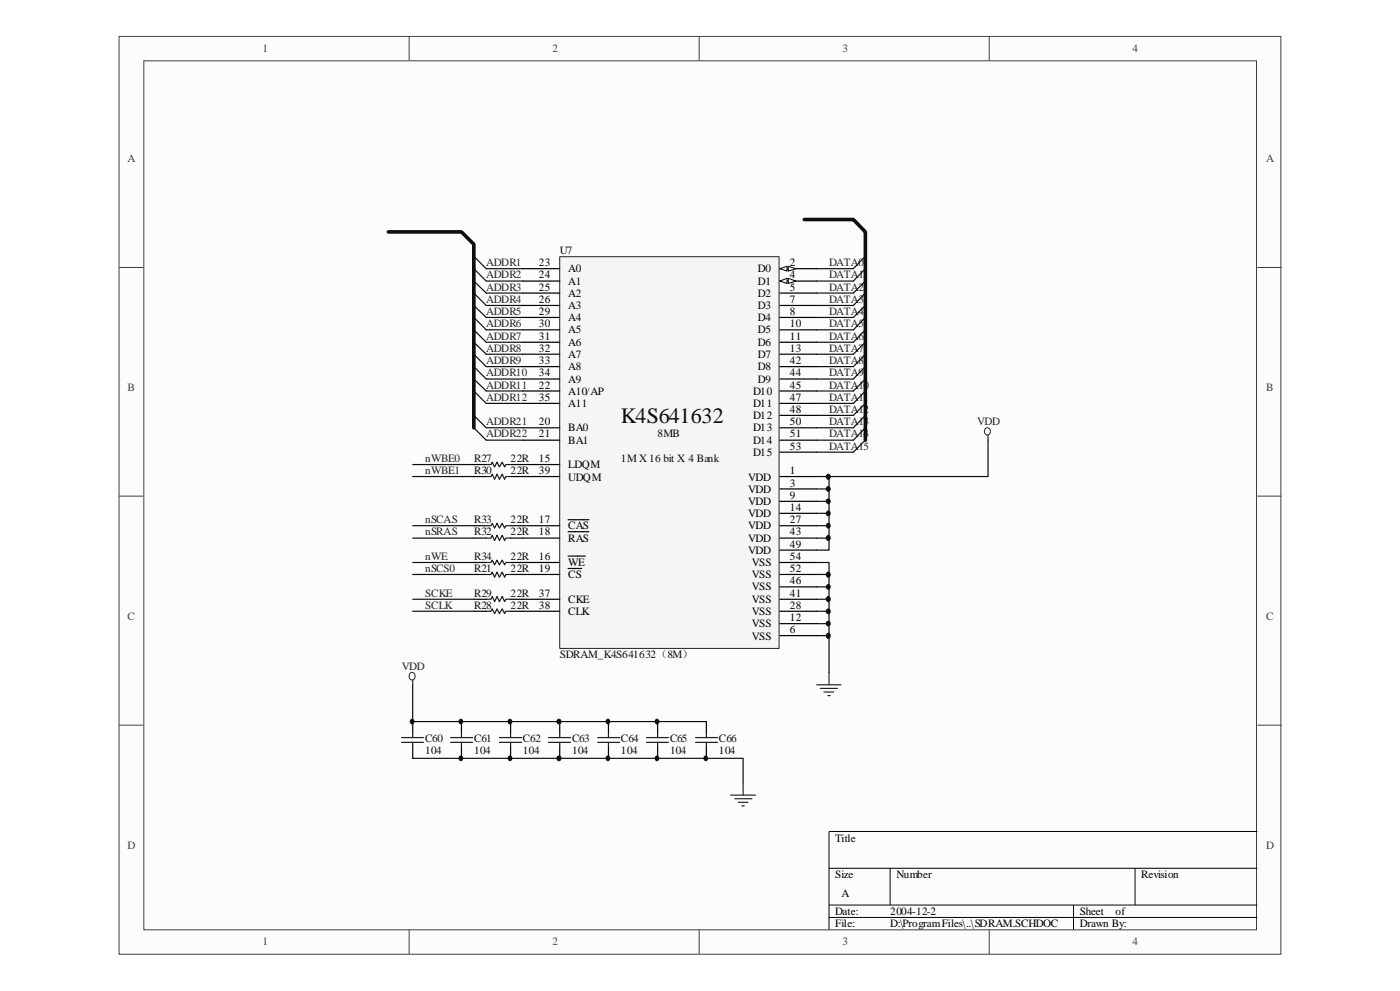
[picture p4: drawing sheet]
<svg xmlns="http://www.w3.org/2000/svg" width="297mm" height="210mm" viewBox="0 0 297 210" stroke-linecap="round" stroke-linejoin="round" font-family="sans-serif">
<path d="M25.3 7.8h246.1v194.3h-246.1z" fill="#fcfcfc"/>
<path d="M25.2 7.7h246.2v194.4h-246.2z" fill="none" stroke="#404040" stroke-width=".21"/>
<path d="M30.6 13h235.7v183.9h-235.7z" fill="#fcfcfc"/>
<g fill="none" stroke="#404040" stroke-width=".21">
<path d="M30.5 12.9h235.8v184h-235.8zM86.7 7.6v5.2M148.2 7.6v5.2M209.6 7.6v5.2M25.2 56.7h5.2M266.4 56.7h5.2M25.2 105.1h5.2M266.4 105.1h5.2M25.2 153.6h5.2M266.4 153.6h5.2M86.7 196.9v5.2M148.2 196.9v5.2"/>
<path d="M209.6 196.9v5.2"/>
</g>
<path d="M266.4 176.1h-90.7v20.8M175.7 183.9h90.7M175.7 191.7h90.7M175.7 194.3h90.7M188.6 183.9v7.8M227.5 191.7v5.2M240.5 183.9v7.8" fill="none" stroke="#000" stroke-width=".21"/>
<g fill="none" stroke="#000" stroke-width=".25">
<path d="M100.4 98.4h2.6M108.2 98.4h2.6M100.4 100.9h2.6M100.4 111.4h2.6M100.4 114h2.6M100.4 119.1h2.6M108.2 100.9h2.6M108.2 111.4h2.6M108.2 114h2.6M108.2 119.1h2.6M100.4 126.9h2.6M100.4 129.5h2.6"/>
<path d="M100.4 121.7h2.6M108.2 126.9h2.6M108.2 129.5h2.6M108.2 121.7h2.6M87.5 152.8v2.6M87.5 158v2.6M97.8 152.8v2.6M97.8 158v2.6M108.2 152.8v2.6M108.2 158v2.6M118.6 152.8v2.6M118.6 158v2.6"/>
<path d="M128.9 152.8v2.6M128.9 158v2.6"/>
</g>
<g fill="none" stroke="#1c1c1c" stroke-width=".25">
<path d="M103 98.4h1.1l.2-.5 .5 1 .5-1 .5 1 .6-1 .5 1 .3-.5h1M103 100.9h1.1l.2-.5 .5 1.1 .5-1.1 .5 1.1 .6-1.1 .5 1.1 .3-.6h1M103 111.4h1.1l.2-.6 .5 1.1 .5-1.1 .5 1.1 .6-1.1 .5 1.1 .3-.5h1M103 114h1.1l.2-.6 .5 1.1 .5-1.1 .5 1.1 .6-1.1 .5 1.1 .3-.5h1M103 119.1h1.1l.2-.5 .5 1 .5-1 .5 1 .6-1 .5 1 .3-.5h1M103 126.9h1.1l.2-.6 .5 1.1 .5-1.1 .5 1.1 .6-1.1 .5 1.1 .3-.5h1M103 129.5h1.1l.2-.5 .5 1 .5-1 .5 1 .6-1 .5 1 .3-.5h1M103 121.7h1.1l.2-.5 .5 1.1 .5-1.1 .5 1.1 .6-1.1 .5 1.1 .3-.6h1M85.1 156.2h4.6M85.1 157.2h4.6M87.5 155.4v.8M87.5 157.2v.8"/>
<path d="M95.5 156.2h4.7M95.5 157.2h4.7M97.8 155.4v.8M97.8 157.2v.8M105.8 156.2h4.8M105.8 157.2h4.8M108.2 155.4v.8M108.2 157.2v.8M116.2 156.2h4.7M116.2 157.2h4.7M118.6 155.4v.8M118.6 157.2v.8"/>
<path d="M126.7 156.2h4.6M126.7 157.2h4.6M128.9 155.4v.8M128.9 157.2v.8"/>
</g>
<g fill="none" stroke="#0e0e0e" stroke-width=".25">
<path d="M100.4 54.3l2.6 2.6h7.8M100.4 56.9l2.6 2.6h7.8M100.4 59.5l2.6 2.6h7.8M183.4 54.3l-2.6 2.6h-7.7M183.4 56.9l-2.6 2.6h-7.7M183.4 59.5l-2.6 2.6h-7.7M100.4 62.1l2.6 2.6h7.8M100.4 64.7l2.6 2.5h7.8M100.4 67.2l2.6 2.7h7.8M100.4 69.9l2.6 2.6h7.8M100.4 72.5l2.6 2.5h7.8M100.4 75l2.6 2.7h7.8"/>
<path d="M100.4 77.7l2.6 2.6h7.8M183.4 62.1l-2.6 2.6h-7.7M183.4 64.7l-2.6 2.5h-7.7M183.4 67.2l-2.6 2.7h-7.7M183.4 69.9l-2.6 2.6h-7.7M183.4 72.5l-2.6 2.5h-7.7M183.4 75l-2.6 2.7h-7.7M183.4 77.7l-2.6 2.6h-7.7M87.5 98.4h12.9M100.4 80.3l2.6 2.5h7.8M100.4 82.8l2.6 2.6h7.8M100.4 88l2.6 2.6h7.8"/>
<path d="M100.4 90.6l2.6 2.6h7.8M183.4 80.3l-2.6 2.5h-7.7M183.4 82.8l-2.6 2.6h-7.7M183.4 88l-2.6 2.6h-7.7M183.4 90.6l-2.6 2.6h-7.7M183.4 85.4l-2.6 2.6h-7.7M183.4 93.2l-2.6 2.6h-7.7M209.4 93.2v7.7h-36.3M87.5 100.9h12.9M87.5 111.4h12.9M87.5 114h12.9M87.5 119.1h12.9"/>
<path d="M173.1 119.1h2.6v23.3M173.1 111.4h2.6M173.1 114h2.6M173.1 103.6h2.6M173.1 108.7h2.6M173.1 106.2h2.6M175.7 100.9v15.6h-2.6M87.5 121.7h12.9M87.5 126.9h12.9M87.5 129.5h12.9M173.1 121.7h2.6M173.1 126.9h2.6"/>
<path d="M173.1 129.5h2.6M173.1 134.6h2.6M173.1 132.1h2.6M173.1 124.3h2.6M87.5 145v7.8h62.2M87.5 160.6h70v5.2"/>
</g>
<path d="M208.8 90.8a.68 .68 0 0 1 .9 .1 .68 .68 0 0 1 0 .9 .68 .68 0 0 1-.9 .1 .94 .94 0 0 1 0-1.1zM86.9 142.7a.74 .74 0 0 1 1 .1 .74 .74 0 0 1-.1 1 .69 .69 0 0 1-.9 .1 .69 .69 0 0 1-.2-1z" fill="none" stroke="#262626" stroke-width=".21"/>
<path d="M209.4 92.1v1.1M87.5 144v1M173.1 145h5.1M173.8 145.8h3.7M174.6 146.6h2.1M175.4 147.3h.5M175.7 142.4v2.6M154.9 168.4h5.2M155.7 169.2h3.6M156.5 169.9h2M157.2 170.7h.5M157.5 165.8v2.6" fill="none" stroke="#262626" stroke-width=".25"/>
<path d="M82.3 49.1h15.5l2.6 2.6v38.9M170.4 46.5h10.4l2.6 2.6v44.1" fill="none" stroke="#0e0e0e" stroke-width=".76"/>
<path d="M118.7 54.5h46.4v82.8h-46.4z" fill="#f5f5f5"/>
<path d="M118.6 54.4h46.5v82.9h-46.5z" fill="none" stroke="#262626" stroke-width=".21"/>
<g fill="none" stroke="#000" stroke-width=".25">
<path d="M110.8 56.9h7.8M110.8 59.5h7.8M165.3 59.5h7.8M110.8 62.1h7.8M110.8 64.7h7.8M110.8 67.2h7.8M110.8 69.9h7.8M110.8 72.5h7.8M110.8 75h7.8M110.8 77.7h7.8M165.3 62.1h7.8M165.3 64.7h7.8"/>
<path d="M165.3 67.2h7.8M165.3 69.9h7.8M165.3 72.5h7.8M165.3 75h7.8M165.3 77.7h7.8M110.8 98.4h7.8M110.8 90.6h7.8M110.8 93.2h7.8M110.8 82.8h7.8M110.8 80.3h7.8M110.8 85.4h7.8M165.3 90.6h7.8"/>
<path d="M165.3 93.2h7.8M165.3 82.8h7.8M165.3 80.3h7.8M165.3 85.4h7.8M165.3 88h7.8M165.3 95.8h7.8M110.8 119.1h7.8M110.8 111.4h7.8M110.8 114h7.8M110.8 100.9h7.8M120.4 117.8h3.6M120.4 110.1h4.4"/>
<path d="M120.4 112.6h4.4M165.3 119.1h7.8M165.3 111.4h7.8M165.3 114h7.8M165.3 116.5h7.8M165.3 108.7h7.8M165.3 106.2h7.8M110.8 121.7h7.8M110.8 129.5h7.8M110.8 126.9h7.8M120.4 120.4h2.9M165.3 121.7h7.8"/>
<path d="M165.3 129.5h7.8M165.3 126.9h7.8M165.3 124.3h7.8M165.3 132.1h7.8M165.3 134.6h7.8"/>
</g>
<g fill="#fcfcfc" stroke="#000" stroke-width=".21">
<path d="M165.3 59.5l1.5-.6v1.1z" fill-rule="evenodd"/>
<path d="M167 58.9l1.7 .6-1.7 .5z" fill-rule="evenodd"/>
</g>
<path d="M165.3 56.9h7.8M165.3 103.6h7.8" fill="none" stroke="#000" stroke-width=".25"/>
<g fill="#fcfcfc" stroke="#000" stroke-width=".21">
<path d="M165.3 56.9l1.5-.5v1z" fill-rule="evenodd"/>
<path d="M167 56.4l1.7 .5-1.7 .5z" fill-rule="evenodd"/>
</g>
<path d="M165.3 100.9h7.8M139.4 152.8v2.6M139.4 158v2.6M149.7 152.8v2.6M149.7 158v2.6" fill="none" stroke="#000" stroke-width=".25"/>
<path d="M137 157.2h4.6M137 156.2h4.6M139.4 155.4v.8M139.4 157.2v.8M147.4 157.2h4.7M147.4 156.2h4.7M149.7 155.4v.8M149.7 157.2v.8" fill="none" stroke="#1c1c1c" stroke-width=".25"/>
<g fill="#0e0e0e" stroke="#0e0e0e" stroke-width=".21">
<path d="M87.1 152.4h.4a.55 .55 0 0 1 .2 .5 .55 .55 0 0 1-.4 .4 .58 .58 0 0 1-.2-.9z" fill-rule="evenodd"/>
<path d="M97.5 160.2l.2-.1a.48 .48 0 0 1 .3 .6 .48 .48 0 0 1-.5 .4 .59 .59 0 0 1 0-.9z" fill-rule="evenodd"/>
<path d="M97.5 152.4l.2-.1a.48 .48 0 0 1 .3 .6 .48 .48 0 0 1-.5 .4 .59 .59 0 0 1 0-.9z" fill-rule="evenodd"/>
<path d="M107.9 160.2h.4a.55 .55 0 0 1 .1 .5 .55 .55 0 0 1-.4 .4 .58 .58 0 0 1-.1-.9z" fill-rule="evenodd"/>
<path d="M107.9 152.4h.4a.55 .55 0 0 1 .1 .5 .55 .55 0 0 1-.4 .4 .58 .58 0 0 1-.1-.9z" fill-rule="evenodd"/>
<path d="M128.6 160.2l.3-.1a.48 .48 0 0 1 .3 .6 .48 .48 0 0 1-.6 .4 .59 .59 0 0 1 0-.9z" fill-rule="evenodd"/>
<path d="M128.6 152.4l.3-.1a.48 .48 0 0 1 .3 .6 .48 .48 0 0 1-.6 .4 .59 .59 0 0 1 0-.9z" fill-rule="evenodd"/>
<path d="M139 160.2h.4a.55 .55 0 0 1 .2 .5 .55 .55 0 0 1-.4 .4 .58 .58 0 0 1-.2-.9z" fill-rule="evenodd"/>
<path d="M139 152.4h.4a.55 .55 0 0 1 .2 .5 .55 .55 0 0 1-.4 .4 .58 .58 0 0 1-.2-.9z" fill-rule="evenodd"/>
<path d="M149.4 160.2l.2-.1a.48 .48 0 0 1 .3 .6 .48 .48 0 0 1-.5 .4 .59 .59 0 0 1 0-.9z" fill-rule="evenodd"/>
<path d="M175.3 134.2l.2-.1a.52 .52 0 0 1 .4 .6 .52 .52 0 0 1-.6 .4 .59 .59 0 0 1 0-.9z" fill-rule="evenodd"/>
<path d="M175.3 126.4l.2-.1a.57 .57 0 0 1 .4 .6 .57 .57 0 0 1-.4 .5 .57 .57 0 0 1-.4-.4 .57 .57 0 0 1 .2-.6z" fill-rule="evenodd"/>
<path d="M175.3 121.2h.2a.52 .52 0 0 1 .4 .6 .52 .52 0 0 1-.6 .4 .59 .59 0 0 1 0-1z" fill-rule="evenodd"/>
<path d="M175.3 113.5l.2-.1a.57 .57 0 0 1 .4 .5 .57 .57 0 0 1-.4 .6 .57 .57 0 0 1-.4-.5 .57 .57 0 0 1 .2-.5z" fill-rule="evenodd"/>
<path d="M175.3 100.5l.2-.1a.52 .52 0 0 1 .4 .6 .52 .52 0 0 1-.6 .5 .59 .59 0 0 1 0-1z" fill-rule="evenodd"/>
<circle cx="118.4" cy="160.6" r=".47"/>
<circle cx="118.4" cy="152.8" r=".47"/>
<circle cx="175.5" cy="132.1" r=".46"/>
<circle cx="175.5" cy="129.5" r=".46"/>
<circle cx="175.5" cy="124.3" r=".46"/>
<circle cx="175.5" cy="111.4" r=".46"/>
<circle cx="175.5" cy="108.7" r=".46"/>
<circle cx="175.5" cy="106.2" r=".46"/>
<circle cx="175.5" cy="103.6" r=".46"/>
</g>
<text font-size="4.7" fill="#0e0e0e" x="131.6" y="89.5">K4S641632</text>
<g font-size="2.4" fill="#404040">
<text x="55.6" y="11">1</text>
<text x="117.1" y="11">2</text>
<text x="178.6" y="11">3</text>
<text x="240" y="11">4</text>
<text x="27" y="34.4">A</text>
<text x="268.3" y="34.4">A</text>
<text x="27" y="82.8">B</text>
<text x="268.3" y="82.8">B</text>
<text x="27" y="131.3">C</text>
<text x="268.3" y="131.3">C</text>
<text x="27" y="179.8">D</text>
<text x="268.3" y="179.8">D</text>
<text x="55.6" y="200.3">1</text>
<text x="117.1" y="200.3">2</text>
<text x="178.6" y="200.3">3</text>
<text x="240" y="200.3">4</text>
</g>
<g font-size="2.4" fill="#0e0e0e">
<text x="118.6" y="53.8">U7</text>
<text x="139.4" y="92.6">8MB</text>
<text x="100.5" y="97.9">R27</text>
<text x="100.5" y="100.4">R30</text>
<text x="108.2" y="97.9">22R</text>
<text x="108.2" y="100.4">22R</text>
<text x="131.6" y="97.9">1M X 16 bit X 4 Bank</text>
<text x="100.5" y="110.8">R33</text>
<text x="100.5" y="113.4">R32</text>
<text x="108.2" y="110.8">22R</text>
<text x="108.2" y="113.4">22R</text>
<text x="100.5" y="118.6">R34</text>
<text x="108.2" y="118.6">22R</text>
<text x="100.5" y="121.2">R21</text>
<text x="108.2" y="121.2">22R</text>
<text x="100.5" y="126.4">R29</text>
<text x="100.5" y="129">R28</text>
<text x="108.2" y="126.4">22R</text>
<text x="108.2" y="129">22R</text>
<text x="118.6" y="139.4">SDRAM_K4S641632（8M）</text>
<text x="90.1" y="157.2">C60</text>
<text x="90.1" y="159.8">104</text>
<text x="100.5" y="157.2">C61</text>
<text x="100.5" y="159.8">104</text>
<text x="110.8" y="157.2">C62</text>
<text x="110.8" y="159.8">104</text>
<text x="121.2" y="157.2">C63</text>
<text x="121.2" y="159.8">104</text>
<text x="131.6" y="157.2">C64</text>
<text x="131.6" y="159.8">104</text>
<text x="142" y="157.2">C65</text>
<text x="142" y="159.8">104</text>
<text x="152.3" y="157.2">C66</text>
<text x="152.3" y="159.8">104</text>
</g>
<g font-size="2.4" fill="#262626">
<text x="103" y="56.4">ADDR1</text>
<text x="103" y="58.9">ADDR2</text>
<text x="175.7" y="56.4">DATA0</text>
<text x="175.7" y="58.9">DATA1</text>
<text x="103" y="61.6">ADDR3</text>
<text x="103" y="64.2">ADDR4</text>
<text x="175.7" y="61.6">DATA2</text>
<text x="175.7" y="64.2">DATA3</text>
<text x="103" y="66.7">ADDR5</text>
<text x="103" y="69.4">ADDR6</text>
<text x="103" y="72">ADDR7</text>
<text x="175.7" y="66.7">DATA4</text>
<text x="175.7" y="69.4">DATA5</text>
<text x="175.7" y="72">DATA6</text>
<text x="103" y="74.5">ADDR8</text>
<text x="103" y="77.1">ADDR9</text>
<text x="175.7" y="74.5">DATA7</text>
<text x="175.7" y="77.1">DATA8</text>
<text x="103" y="79.7">ADDR10</text>
<text x="103" y="82.3">ADDR11</text>
<text x="175.7" y="79.7">DATA9</text>
<text x="175.7" y="82.3">DATA10</text>
<text x="103" y="84.9">ADDR12</text>
<text x="175.7" y="84.9">DATA11</text>
<text x="175.7" y="87.5">DATA12</text>
<text x="103" y="90.1">ADDR21</text>
<text x="103" y="92.6">ADDR22</text>
<text x="175.7" y="90.1">DATA13</text>
<text x="175.7" y="92.6">DATA14</text>
<text x="175.7" y="95.3">DATA15</text>
<text x="207.1" y="90.1">VDD</text>
<text x="90.1" y="97.9">nWBE0</text>
<text x="90.1" y="100.4">nWBE1</text>
<text x="90.1" y="110.8">nSCAS</text>
<text x="90.1" y="113.4">nSRAS</text>
<text x="90.1" y="118.6">nWE</text>
<text x="90.1" y="121.2">nSCS0</text>
<text x="90.1" y="126.4">SCKE</text>
<text x="90.1" y="129">SCLK</text>
<text x="85.2" y="141.9">VDD</text>
</g>
<g font-size="2.4">
<text x="114.2" y="56.4">23</text>
<text x="114.2" y="58.9">24</text>
<text x="120.4" y="57.7">A0</text>
<text x="160.6" y="57.7">D0</text>
<text x="167.4" y="58.9">4</text>
<text x="167.4" y="56.4">2</text>
<text x="114.2" y="61.6">25</text>
<text x="114.2" y="64.2">26</text>
<text x="120.4" y="60.3">A1</text>
<text x="120.4" y="62.8">A2</text>
<text x="120.4" y="65.5">A3</text>
<text x="160.6" y="65.5">D3</text>
<text x="160.6" y="62.8">D2</text>
<text x="160.6" y="60.3">D1</text>
<text x="167.4" y="64.2">7</text>
<text x="167.4" y="61.6">5</text>
<text x="114.2" y="66.7">29</text>
<text x="114.2" y="69.4">30</text>
<text x="114.2" y="72">31</text>
<text x="120.4" y="68.1">A4</text>
<text x="120.4" y="70.6">A5</text>
<text x="160.6" y="70.6">D5</text>
<text x="160.6" y="68.1">D4</text>
<text x="167.4" y="72">11</text>
<text x="167.4" y="69.4">10</text>
<text x="167.4" y="66.7">8</text>
<text x="114.2" y="74.5">32</text>
<text x="114.2" y="77.1">33</text>
<text x="120.4" y="73.3">A6</text>
<text x="120.4" y="75.8">A7</text>
<text x="160.6" y="75.8">D7</text>
<text x="160.6" y="73.3">D6</text>
<text x="167.4" y="77.1">42</text>
<text x="167.4" y="74.5">13</text>
<text x="114.2" y="82.3">22</text>
<text x="114.2" y="79.7">34</text>
<text x="120.4" y="83.6">A10/AP</text>
<text x="120.4" y="78.4">A8</text>
<text x="120.4" y="81">A9</text>
<text x="159.6" y="83.6">D10</text>
<text x="160.6" y="78.4">D8</text>
<text x="160.6" y="81">D9</text>
<text x="167.4" y="82.3">45</text>
<text x="167.4" y="79.7">44</text>
<text x="114.2" y="84.9">35</text>
<text x="120.4" y="86.2">A11</text>
<text x="159.6" y="86.2">D11</text>
<text x="159.6" y="88.8">D12</text>
<text x="167.4" y="84.9">47</text>
<text x="167.4" y="87.5">48</text>
<text x="114.2" y="90.1">20</text>
<text x="114.2" y="92.6">21</text>
<text x="120.4" y="91.4">BA0</text>
<text x="120.4" y="94">BA1</text>
<text x="159.6" y="91.4">D13</text>
<text x="159.6" y="94">D14</text>
<text x="167.4" y="90.1">50</text>
<text x="167.4" y="92.6">51</text>
<text x="167.4" y="95.3">53</text>
<text x="114.2" y="97.9">15</text>
<text x="114.2" y="100.4">39</text>
<text x="120.4" y="99.2">LDQM</text>
<text x="120.4" y="101.8">UDQM</text>
<text x="158.6" y="101.8">VDD</text>
<text x="159.6" y="96.5">D15</text>
<text x="167.4" y="100.4">1</text>
<text x="158.6" y="106.9">VDD</text>
<text x="158.6" y="104.3">VDD</text>
<text x="167.4" y="105.7">9</text>
<text x="167.4" y="103.1">3</text>
<text x="114.2" y="110.8">17</text>
<text x="114.2" y="113.4">18</text>
<text x="120.4" y="112.1">CAS</text>
<text x="158.6" y="112.1">VDD</text>
<text x="158.6" y="109.5">VDD</text>
<text x="167.4" y="110.8">27</text>
<text x="167.4" y="113.4">43</text>
<text x="167.4" y="108.2">14</text>
<text x="114.2" y="118.6">16</text>
<text x="120.4" y="119.9">WE</text>
<text x="120.4" y="114.7">RAS</text>
<text x="158.6" y="114.7">VDD</text>
<text x="158.6" y="117.3">VDD</text>
<text x="159.3" y="119.9">VSS</text>
<text x="167.4" y="116">49</text>
<text x="167.4" y="118.6">54</text>
<text x="114.2" y="121.2">19</text>
<text x="120.4" y="122.5">CS</text>
<text x="159.3" y="125.1">VSS</text>
<text x="159.3" y="122.5">VSS</text>
<text x="167.4" y="123.8">46</text>
<text x="167.4" y="121.2">52</text>
<text x="114.2" y="126.4">37</text>
<text x="114.2" y="129">38</text>
<text x="120.4" y="127.7">CKE</text>
<text x="120.4" y="130.2">CLK</text>
<text x="159.3" y="130.2">VSS</text>
<text x="159.3" y="127.7">VSS</text>
<text x="167.4" y="129">28</text>
<text x="167.4" y="126.4">41</text>
<text x="167.4" y="131.6">12</text>
<text x="159.3" y="132.9">VSS</text>
<text x="159.3" y="135.5">VSS</text>
<text x="167.4" y="134.1">6</text>
<text x="177" y="178.2">Title</text>
<text x="177" y="186">Size</text>
<text x="178.3" y="189.9">A</text>
<text x="190" y="186">Number</text>
<text x="241.8" y="186">Revision</text>
<text x="177" y="193.8">Date:</text>
<text x="177" y="196.4">File:</text>
<text x="188.6" y="193.8">2004-12-2</text>
<text x="188.6" y="196.4">D:\ProgramFiles\..\SDRAM.SCHDOC</text>
<text x="228.9" y="193.8">Sheet</text>
<text x="228.9" y="196.4">Drawn By:</text>
<text x="236.4" y="193.8">of</text>
</g>
</svg>
